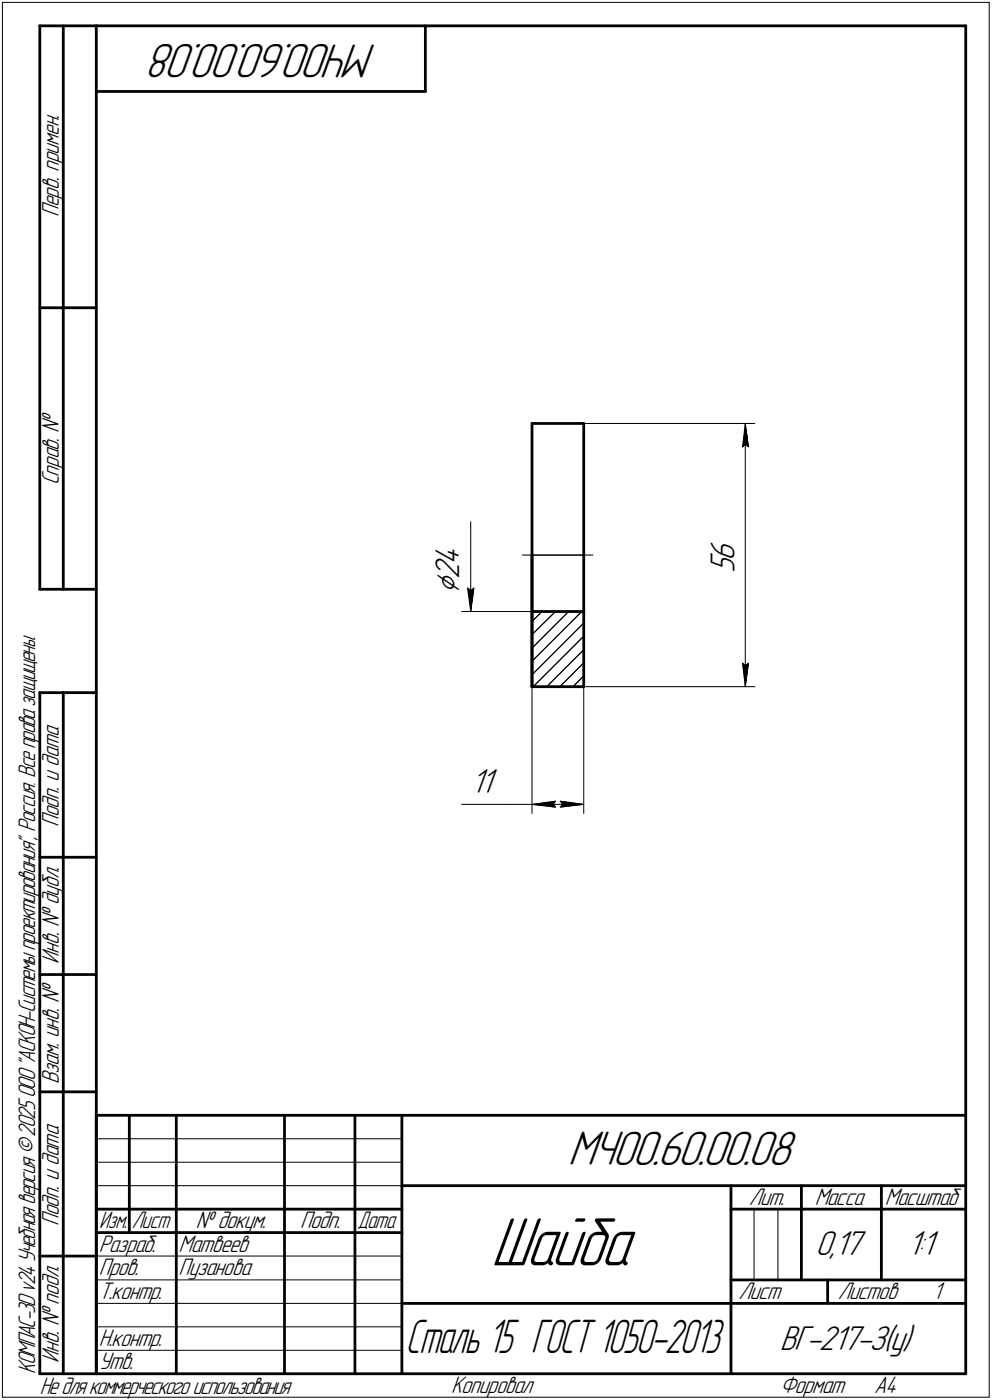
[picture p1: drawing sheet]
<svg xmlns="http://www.w3.org/2000/svg" width="211mm" height="298mm" viewBox="0 0 211 298" stroke-linecap="round" stroke-linejoin="round" font-family="sans-serif">
<g fill="none" stroke="#000" stroke-width=".21">
<path d="M.5 .5v297zM.5 .5h210zM210.5 .5v297zM124.2 90.2h36.4zM158 95.2l.6-.5zM158.6 90.2l.7 5zM158.6 94.7l.7 .5zM158.6 90.2l-.6 5zM158.6 90.2v56zM100.2 111.1v19.1zM111.2 118.2h15zM113.2 118.2v28z"/>
<path d="M113.2 118.2h11zM98.2 130.2h15zM99.5 125.2l.7 5zM99.5 125.2l.7 .5zM100.2 125.7l.6-.5zM100.8 125.2l-.6 5zM113.2 138l7.8-7.8zM113.2 135.1l5-4.9zM113.2 132.3l2.1-2.1zM124.2 138.3l-7.9 7.9zM113.2 143.7l11-11zM113.2 140.8l10.6-10.6z"/>
<path d="M113.2 146.2v27zM113.5 146.2l10.7-10.7zM119.1 146.2l5.1-5.1zM121.9 146.2l2.3-2.3zM124.2 146.2h36.4zM124.2 146.2v27zM158 141.2l.6 5zM158 141.2l.6 .5zM158.6 141.7l.7-.5zM159.3 141.2l-.7 5zM98.2 171.3h10zM108.2 171.3h5z"/>
<path d="M113.2 171.3l5-.7zM113.2 171.3l5 .6zM113.2 171.3h11zM117.7 171.3l.5 .6zM118.2 170.6l-.5 .7zM119.2 171.9l5-.6zM119.2 170.6l.5 .7zM119.2 170.6l5 .7zM119.7 171.3l-.5 .6zM20.5 247.5h65zM20.5 252.5h65zM20.5 242.5h65z"/>
<path d="M160.4 257.5v15zM165.5 257.5v15zM20.5 267.5h65zM20.5 272.5h65zM20.5 277.5h65zM.5 297.5h210zM20.5 282.5h65zM20.5 287.5h65z"/>
</g>
<g fill="none" stroke="#000" stroke-width=".59">
<path d="M8.5 5.5v120zM8.5 5.5h12zM13.5 5.5v120zM20.5 5.5v287zM20.5 5.5h185zM20.5 19.5h70zM90.5 5.5v14zM205.5 5.5v287zM8.5 65.5h12zM113.2 90.2h11zM113.2 90.2v56zM124.2 90.2v28z"/>
<path d="M113.2 118.2v12zM124.2 118.2v12zM8.5 125.5h12zM113.2 130.2v16zM113.2 130.2h11zM124.2 130.2v16zM8.5 147.5v145zM8.5 147.5h12zM13.5 147.5v145zM113.2 146.2h11zM8.5 182.5h12zM8.5 207.5h12z"/>
<path d="M8.5 232.5h12zM20.5 237.5h185zM20.5 237.5v55zM27.5 237.5v25zM37.5 237.5v55zM60.5 237.5v55zM75.5 237.5v55zM85.5 237.5v55zM20.5 257.5h65zM85.5 252.5h120zM155.5 252.5v40zM155.5 257.5h15z"/>
<path d="M170.5 252.5v20zM170.5 257.5h35zM187.5 252.5v20zM8.5 267.5h12zM20.5 262.5h65zM85.5 277.5h70zM155.5 277.5h50zM155.5 272.5h50zM176.1 272.5v5zM8.5 292.5h12zM20.5 292.5h185z"/>
</g>
<g fill="#fff" stroke="#fff" stroke-width=".21">
<path d="M151.5 114.3h6.1zM151.5 114.4h6.1zM151.5 114.5h6.1zM151.5 114.6h6.1zM151.5 114.6h6.1zM151.5 114.7h6.1zM151.5 114.8h6.1zM151.5 114.9h6.1zM151.5 115h6.1zM151.5 115.1h6.1zM151.5 115.1h6.1zM151.5 115.2h6.1zM151.5 115.3h6.1zM151.5 115.4h6.1zM151.5 115.5h6.1zM151.5 115.6h6.1zM151.5 115.7h6.1zM151.5 115.7h6.1zM151.5 115.8h6.1zM151.5 115.9h6.1zM151.5 116h6.1zM151.5 116.1h6.1zM151.5 116.2h6.1zM151.5 116.2h6.1zM151.5 116.3h6.1zM151.5 116.4h6.1zM151.5 116.5h6.1zM151.5 116.6h6.1zM151.5 116.7h6.1zM151.5 116.8h6.1zM151.5 116.8h6.1zM151.5 116.9h6.1zM151.5 117h6.1zM151.5 117.1h6.1zM151.5 117.2h6.1zM151.5 117.3h6.1zM151.5 117.3h6.1zM151.5 117.4h6.1zM151.5 117.5h6.1zM151.5 117.6h6.1zM151.5 117.7h6.1zM151.5 117.8h6.1zM151.5 117.9h6.1zM151.5 117.9h6.1zM151.5 118h6.1zM151.5 118.1h6.1zM151.5 118.2h6.1zM151.5 118.3h6.1zM151.5 118.4h6.1zM151.5 118.4h6.1zM151.5 118.5h6.1zM151.5 118.6h6.1zM151.5 118.7h6.1zM151.5 118.8h6.1zM151.5 118.9h6.1zM151.5 119h6.1zM151.5 119h6.1zM151.5 119.1h6.1zM151.5 119.2h6.1zM151.5 119.3h6.1zM151.5 119.4h6.1zM151.5 119.5h6.1zM151.5 119.5h6.1zM151.5 119.6h6.1zM151.5 119.7h6.1zM151.5 119.8h6.1zM151.5 119.9h6.1zM151.5 120h6.1zM151.5 120.1h6.1zM151.5 120.1h6.1zM151.5 120.2h6.1zM151.5 120.3h6.1zM151.5 120.4h6.1zM151.5 120.5h6.1zM151.5 120.6h6.1zM151.5 120.6h6.1zM151.5 120.7h6.1zM151.5 120.8h6.1zM151.5 120.9h6.1zM151.5 121h6.1zM151.5 121.1h6.1zM151.5 121.2h6.1zM151.5 121.2h6.1zM151.5 121.3h6.1zM151.5 121.4h6.1zM151.5 121.5h6.1zM151.5 121.6h6.1zM151.5 121.7h6.1zM151.5 121.8h6.1zM151.5 121.8h6.1zM151.5 121.9h6.1zM151.5 122h6.1z"/>
<path d="M158.5 90.4h.2zM158.5 90.5h.2zM158.5 90.6h.3zM158.4 90.7h.4zM158.4 90.8h.4zM158.3 90.8h.6zM158.3 90.9h.6zM158.3 91h.7zM158.2 91.1h.8zM158.2 91.2h.9zM158.2 91.3h.9zM158.2 91.4h.9zM158.2 91.4h1zM158.1 91.5h1.1zM158.1 91.6h1.2zM158.1 91.7h1.2zM158 91.8h1.3zM158 91.9h1.3zM157.9 91.9h1.4zM157.9 92h1.5zM157.9 92.1h1.5zM157.9 92.2h1.5zM157.9 92.3h1.5zM157.9 92.4h1.5zM157.9 92.5h1.5zM157.9 92.5h1.5zM157.8 92.6h1.7zM157.8 92.7h1.7zM157.8 92.8h1.7zM157.8 92.9h1.7zM157.8 93h1.7zM157.8 93h1.7zM157.8 93.1h1.7zM157.7 93.2h1.9zM157.7 93.3h1.9zM157.7 93.4h1.9zM157.7 93.5h1.9zM157.7 93.6h1.9zM157.7 93.6h1.9zM157.7 93.7h1.9zM157.6 93.8h2zM157.6 93.9h2.1zM157.6 94h2.1zM157.6 94.1h2.1zM157.6 94.1h2.1zM157.6 94.2h2.1zM157.6 94.3h2.1zM157.6 94.4h2.1zM157.6 94.5h2.2zM157.6 94.6h2.2zM157.6 94.7h2.2zM157.6 94.7h2.2zM157.6 94.8h2.2zM157.6 94.9h2.2zM157.6 95h2.2zM157.5 95.1h2.4zM157.5 95.2h2.4zM157.5 95.2h2.4zM157.5 95.3h2.4zM157.5 95.4h2.4zM157.5 95.5h2.4zM157.5 95.6h2.4z"/>
<path d="M157.4 140.7h2.5zM157.5 140.8h2.4zM157.5 140.9h2.4zM157.5 141h2.4zM157.5 141.1h2.4zM157.5 141.1h2.4zM157.5 141.2h2.4zM157.5 141.3h2.4zM157.6 141.4h2.2zM157.6 141.5h2.2zM157.6 141.6h2.2zM157.6 141.6h2.2zM157.6 141.7h2.2zM157.6 141.8h2.2zM157.6 141.9h2.2zM157.6 142h2.1zM157.6 142.1h2.1zM157.6 142.2h2.1zM157.6 142.2h2.1zM157.6 142.3h2.1zM157.6 142.4h2.1zM157.6 142.5h2.1zM157.6 142.6h2zM157.7 142.7h1.9zM157.7 142.7h1.9zM157.7 142.8h1.9zM157.7 142.9h1.9zM157.7 143h1.9zM157.7 143.1h1.9zM157.7 143.2h1.9zM157.8 143.3h1.7zM157.8 143.3h1.7zM157.8 143.4h1.7zM157.8 143.5h1.7zM157.8 143.6h1.7zM157.8 143.7h1.7zM157.8 143.8h1.7zM157.9 143.8h1.5zM157.9 143.9h1.5zM157.9 144h1.5zM157.9 144.1h1.5zM157.9 144.2h1.5zM157.9 144.3h1.5zM157.9 144.4h1.5zM157.9 144.4h1.4zM158 144.5h1.3zM158 144.6h1.3zM158.1 144.7h1.2zM158.1 144.8h1.2zM158.1 144.9h1.1zM158.2 144.9h1zM158.2 145h.9zM158.2 145.1h.9zM158.2 145.2h.9zM158.2 145.3h.8zM158.3 145.4h.7zM158.3 145.5h.6zM158.3 145.5h.6zM158.4 145.6h.4zM158.4 145.7h.4zM158.5 145.8h.3zM158.5 145.9h.2zM158.5 146h.2z"/>
<path d="M100.2 164.1h6.1zM100.2 164.2h6.1zM100.2 164.3h6.1zM100.2 164.3h6.1zM100.2 164.4h6.1zM100.2 164.5h6.1zM100.2 164.6h6.1zM100.2 164.7h6.1zM100.2 164.8h6.1zM100.2 164.8h6.1zM100.2 164.9h6.1zM100.2 165h6.1zM100.2 165.1h6.1zM100.2 165.2h6.1zM100.2 165.3h6.1zM100.2 165.4h6.1zM100.2 165.4h6.1zM100.2 165.5h6.1zM100.2 165.6h6.1zM100.2 165.7h6.1zM100.2 165.8h6.1zM100.2 165.9h6.1zM100.2 165.9h6.1zM100.2 166h6.1zM100.2 166.1h6.1zM100.2 166.2h6.1zM100.2 166.3h6.1zM100.2 166.4h6.1zM100.2 166.5h6.1zM100.2 166.5h6.1zM100.2 166.6h6.1zM100.2 166.7h6.1zM100.2 166.8h6.1zM100.2 166.9h6.1zM100.2 167h6.1zM100.2 167h6.1zM100.2 167.1h6.1zM100.2 167.2h6.1zM100.2 167.3h6.1zM100.2 167.4h6.1zM100.2 167.5h6.1zM100.2 167.6h6.1zM100.2 167.6h6.1zM100.2 167.7h6.1zM100.2 167.8h6.1zM100.2 167.9h6.1zM100.2 168h6.1zM100.2 168.1h6.1zM100.2 168.1h6.1zM100.2 168.2h6.1zM100.2 168.3h6.1zM100.2 168.4h6.1zM100.2 168.5h6.1zM100.2 168.6h6.1zM100.2 168.7h6.1zM100.2 168.7h6.1zM100.2 168.8h6.1zM100.2 168.9h6.1zM100.2 169h6.1zM100.2 169.1h6.1zM100.2 169.2h6.1zM100.2 169.2h6.1zM100.2 169.3h6.1zM100.2 169.4h6.1zM100.2 169.5h6.1zM100.2 169.6h6.1zM100.2 169.7h6.1zM100.2 169.8h6.1zM100.2 169.8h6.1zM100.2 169.9h6.1zM100.2 170h6.1zM100.2 170.1h6.1zM100.2 170.2h6.1z"/>
<path d="M118.1 170.1h.6zM117.5 170.2h1.2zM116.8 170.3h1.9zM116.2 170.3h2.5zM115.7 170.4h3zM115 170.5h3.7zM114.8 170.6h3.9zM114.6 170.7h4.1zM114.4 170.8h4.3zM114.2 170.9h4.5zM114 170.9h4.7zM113.8 171h4.9zM113.6 171.1h5.1zM113.5 171.2h5.2zM113.2 171.3h5.5zM113.5 171.4h5.2zM113.7 171.4h5zM113.9 171.5h4.8zM114.1 171.6h4.6zM114.4 171.7h4.3zM114.6 171.8h4.1zM114.8 171.9h3.9zM115 172h3.7zM115.7 172h3zM116.2 172.1h2.5zM116.8 172.2h1.9zM117.5 172.3h1.2zM118.1 172.4h.6z"/>
<path d="M118.7 170.1h.7zM118.7 170.2h1.3zM118.7 170.3h1.9zM118.7 170.3h2.5zM118.7 170.4h3.1zM118.7 170.5h3.7zM118.7 170.6h4zM118.7 170.7h4.2zM118.7 170.8h4.3zM118.7 170.9h4.6zM118.7 170.9h4.7zM118.7 171h4.9zM118.7 171.1h5.2zM118.7 171.2h5.3zM118.7 171.3h5.5zM118.7 171.4h5.3zM118.7 171.4h5.1zM118.7 171.5h4.9zM118.7 171.6h4.7zM118.7 171.7h4.4zM118.7 171.8h4.2zM118.7 171.9h4zM118.7 172h3.7zM118.7 172h3.1zM118.7 172.1h2.5zM118.7 172.2h1.9zM118.7 172.3h1.3zM118.7 172.4h.7z"/>
<path d="M92.2 114.8h6.9zM92.2 114.9h6.9zM92.2 115h6.9zM92.2 115.1h6.9zM92.2 115.1h6.9zM92.2 115.2h6.9zM92.2 115.3h6.9zM92.2 115.4h6.9zM92.2 115.5h6.9zM92.2 115.6h6.9zM92.2 115.7h6.9zM92.2 115.7h6.9zM92.2 115.8h6.9zM92.2 115.9h6.9zM92.2 116h6.9zM92.2 116.1h6.9zM92.2 116.2h6.9zM92.2 116.2h6.9zM92.2 116.3h6.9zM92.2 116.4h6.9zM92.2 116.5h6.9zM92.2 116.6h6.9zM92.2 116.7h6.9zM92.2 116.8h6.9zM92.2 116.8h6.9zM92.2 116.9h6.9zM92.2 117h6.9zM92.2 117.1h6.9zM92.2 117.2h6.9zM92.2 117.3h6.9zM92.2 117.3h6.9zM92.2 117.4h6.9zM92.2 117.5h6.9zM92.2 117.6h6.9zM92.2 117.7h6.9zM92.2 117.8h6.9zM92.2 117.9h6.9zM92.2 117.9h6.9zM92.2 118h6.9zM92.2 118.1h6.9zM92.2 118.2h6.9zM92.2 118.3h6.9zM92.2 118.4h6.9zM92.2 118.4h6.9zM92.2 118.5h6.9zM92.2 118.6h6.9zM92.2 118.7h6.9zM92.2 118.8h6.9zM92.2 118.9h6.9zM92.2 119h6.9zM92.2 119h6.9zM92.2 119.1h6.9zM92.2 119.2h6.9zM92.2 119.3h6.9zM92.2 119.4h6.9zM92.2 119.5h6.9zM92.2 119.5h6.9zM92.2 119.6h6.9zM92.2 119.7h6.9zM92.2 119.8h6.9zM92.2 119.9h6.9zM92.2 120h6.9zM92.2 120.1h6.9zM92.2 120.1h6.9zM92.2 120.2h6.9zM92.2 120.3h6.9zM92.2 120.4h6.9zM92.2 120.5h6.9zM92.2 120.6h6.9zM92.2 120.6h6.9zM92.2 120.7h6.9zM92.2 120.8h6.9zM92.2 120.9h6.9zM92.2 121h6.9zM92.2 121.1h6.9zM92.2 121.2h6.9zM92.2 121.2h6.9zM92.2 121.3h6.9zM92.2 121.4h6.9zM92.2 121.5h6.9zM92.2 121.6h6.9zM92.2 121.7h6.9zM92.2 121.8h6.9zM92.2 121.8h6.9zM92.2 121.9h6.9zM92.2 122h6.9zM92.2 122.1h6.9zM92.2 122.2h6.9zM92.2 122.3h6.9zM92.2 122.3h6.9zM92.2 122.4h6.9zM92.2 122.5h6.9zM92.2 122.6h6.9zM92.2 122.7h6.9zM92.2 122.8h6.9zM92.2 122.9h6.9zM92.2 122.9h6.9zM92.2 123h6.9zM92.2 123.1h6.9zM92.2 123.2h6.9zM92.2 123.3h6.9zM92.2 123.4h6.9zM92.2 123.4h6.9zM92.2 123.5h6.9zM92.2 123.6h6.9zM92.2 123.7h6.9zM92.2 123.8h6.9zM92.2 123.9h6.9zM92.2 124h6.9zM92.2 124h6.9zM92.2 124.1h6.9zM92.2 124.2h6.9zM92.2 124.3h6.9zM92.2 124.4h6.9zM92.2 124.5h6.9zM92.2 124.5h6.9zM92.2 124.6h6.9zM92.2 124.7h6.9zM92.2 124.8h6.9zM92.2 124.9h6.9zM92.2 125h6.9zM92.2 125.1h6.9zM92.2 125.1h6.9zM92.2 125.2h6.9zM92.2 125.3h6.9zM92.2 125.4h6.9zM92.2 125.5h6.9zM92.2 125.6h6.9zM92.2 125.6h6.9zM92.2 125.7h6.9zM92.2 125.8h6.9zM92.2 125.9h6.9zM92.2 126h6.9zM92.2 126.1h6.9zM92.2 126.2h6.9zM92.2 126.2h6.9zM92.2 126.3h6.9zM92.2 126.4h6.9z"/>
<path d="M99 124.7h2.4zM99.1 124.8h2.3zM99.1 124.9h2.3zM99.1 125h2.3zM99.1 125.1h2.3zM99.1 125.1h2.3zM99.1 125.2h2.3zM99.1 125.3h2.3zM99.1 125.4h2.2zM99.1 125.5h2.2zM99.1 125.6h2.2zM99.1 125.6h2.2zM99.1 125.7h2.2zM99.1 125.8h2.2zM99.1 125.9h2.2zM99.1 126h2.2zM99.1 126.1h2.2zM99.1 126.2h2.2zM99.2 126.2h2.1zM99.2 126.3h2.1zM99.2 126.4h2.1zM99.2 126.5h2.1zM99.2 126.6h2zM99.2 126.7h2zM99.2 126.7h2zM99.2 126.8h2zM99.2 126.9h2zM99.3 127h1.9zM99.3 127.1h1.9zM99.3 127.2h1.9zM99.3 127.3h1.8zM99.3 127.3h1.8zM99.3 127.4h1.8zM99.3 127.5h1.8zM99.3 127.6h1.8zM99.3 127.7h1.8zM99.4 127.8h1.7zM99.4 127.8h1.6zM99.4 127.9h1.6zM99.4 128h1.6zM99.4 128.1h1.6zM99.4 128.2h1.6zM99.4 128.3h1.6zM99.4 128.4h1.6zM99.4 128.4h1.5zM99.5 128.5h1.4zM99.5 128.6h1.4zM99.6 128.7h1.2zM99.6 128.8h1.2zM99.7 128.9h1.1zM99.7 128.9h1.1zM99.7 129h1zM99.7 129.1h1zM99.7 129.2h1zM99.8 129.3h.8zM99.8 129.4h.8zM99.9 129.5h.6zM99.9 129.5h.6zM99.9 129.6h.5zM100 129.7h.4zM100 129.8h.4zM100.1 129.9h.2zM100.1 130h.2z"/>
</g>
<g fill="#000" stroke="#000" stroke-width=".21">
<path d="M158.4 91.6h.2zM158.4 91.7h.2zM158.4 91.8h.2zM158.4 91.9h.2zM158.4 91.9h.2zM158.4 92h.2zM158.4 92.1h.2zM158.4 92.2h.2zM158.4 92.3h.2zM158.3 92.4h.3zM158.3 92.5h.3zM158.3 92.5h.3zM158.3 92.6h.3zM158.3 92.7h.3zM158.3 92.8h.3zM158.3 92.9h.3zM158.3 93h.3zM158.2 93h.4zM158.2 93.1h.4zM158.2 93.2h.4zM158.2 93.3h.4zM158.2 93.4h.4zM158.2 93.5h.4zM158.2 93.6h.4zM158.2 93.6h.4zM158.2 93.7h.4zM158.2 93.8h.4zM158.2 93.9h.4zM158.2 94h.4zM158.2 94.1h.4zM158.2 94.1h.4zM158.2 94.2h.4zM158.2 94.3h.4zM158.2 94.4h.4zM158.1 94.5h.5zM158.1 94.6h.5zM158.1 94.7h.5zM158.1 94.7h.4zM158.1 94.8h.3zM158.1 94.9h.2zM158.1 95h.1z"/>
<path d="M158.6 90.8h.1zM158.6 90.9h.1zM158.6 91h.1zM158.6 91.1h.1zM158.6 91.2h.1zM158.6 91.3h.1zM158.6 91.4h.1zM158.6 91.4h.2zM158.6 91.5h.2zM158.6 91.6h.2zM158.6 91.7h.2zM158.6 91.8h.2zM158.6 91.9h.2zM158.6 91.9h.2zM158.6 92h.2zM158.6 92.1h.3zM158.6 92.2h.3zM158.6 92.3h.3zM158.6 92.4h.3zM158.6 92.5h.3zM158.6 92.5h.3zM158.6 92.6h.3zM158.6 92.7h.4zM158.6 92.8h.4zM158.6 92.9h.4zM158.6 93h.4zM158.6 93h.4zM158.6 93.1h.4zM158.6 93.2h.4zM158.6 93.3h.5zM158.6 93.4h.5zM158.6 93.5h.5zM158.6 93.6h.5zM158.6 93.6h.5zM158.6 93.7h.5zM158.6 93.8h.5zM158.6 93.9h.5zM158.6 94h.6zM158.6 94.1h.6zM158.6 94.1h.6zM158.6 94.2h.6zM158.6 94.3h.6zM158.6 94.4h.6zM158.6 94.5h.6zM158.6 94.6h.7zM158.6 94.7h.7zM158.7 94.7h.6zM158.8 94.8h.5zM158.9 94.9h.4zM159.1 95h.2z"/>
<path d="M99.6 125.4h.1zM99.6 125.5h.2zM99.6 125.6h.4zM99.6 125.6h.5zM99.6 125.7h.6zM99.6 125.8h.6zM99.7 125.9h.5zM99.7 126h.5zM99.7 126.1h.5zM99.7 126.2h.5zM99.7 126.2h.5zM99.7 126.3h.5zM99.7 126.4h.5zM99.7 126.5h.5zM99.7 126.6h.5zM99.7 126.7h.5zM99.7 126.7h.5zM99.7 126.8h.5zM99.7 126.9h.5zM99.7 127h.5zM99.7 127.1h.5zM99.8 127.2h.4zM99.8 127.3h.4zM99.8 127.3h.4zM99.8 127.4h.4zM99.8 127.5h.4zM99.8 127.6h.4zM99.8 127.7h.4zM99.9 127.8h.3zM99.9 127.8h.3zM99.9 127.9h.3zM99.9 128h.3zM99.9 128.1h.3zM99.9 128.2h.3zM99.9 128.3h.3zM100 128.4h.2zM100 128.4h.2zM100 128.5h.2zM100 128.6h.2zM100 128.7h.2zM100 128.8h.2zM100 128.9h.2zM100 128.9h.2z"/>
<path d="M100.7 125.4h.1zM100.5 125.5h.3zM100.4 125.6h.4zM100.3 125.6h.5zM100.2 125.7h.6zM100.2 125.8h.6zM100.2 125.9h.6zM100.2 126h.6zM100.2 126.1h.6zM100.2 126.2h.6zM100.2 126.2h.6zM100.2 126.3h.6zM100.2 126.4h.6zM100.2 126.5h.5zM100.2 126.6h.5zM100.2 126.7h.5zM100.2 126.7h.5zM100.2 126.8h.5zM100.2 126.9h.5zM100.2 127h.5zM100.2 127.1h.5zM100.2 127.2h.4zM100.2 127.3h.4zM100.2 127.3h.4zM100.2 127.4h.4zM100.2 127.5h.4zM100.2 127.6h.4zM100.2 127.7h.4zM100.2 127.8h.3zM100.2 127.8h.3zM100.2 127.9h.3zM100.2 128h.3zM100.2 128.1h.3zM100.2 128.2h.3zM100.2 128.3h.3zM100.2 128.4h.2zM100.2 128.4h.2zM100.2 128.5h.2zM100.2 128.6h.2zM100.2 128.7h.2zM100.2 128.8h.2zM100.2 128.9h.2zM100.2 128.9h.2zM100.2 129h.1zM100.2 129.1h.1zM100.2 129.2h.1zM100.2 129.3h.1zM100.2 129.4h.1zM100.2 129.5h.1zM100.2 129.5h.1z"/>
<path d="M158.1 141.4h.1zM158.1 141.5h.2zM158.1 141.6h.3zM158.1 141.6h.4zM158.1 141.7h.5zM158.1 141.8h.5zM158.1 141.9h.5zM158.2 142h.4zM158.2 142.1h.4zM158.2 142.2h.4zM158.2 142.2h.4zM158.2 142.3h.4zM158.2 142.4h.4zM158.2 142.5h.4zM158.2 142.6h.4zM158.2 142.7h.4zM158.2 142.7h.4zM158.2 142.8h.4zM158.2 142.9h.4zM158.2 143h.4zM158.2 143.1h.4zM158.2 143.2h.4zM158.2 143.3h.4zM158.2 143.3h.4zM158.3 143.4h.3zM158.3 143.5h.3zM158.3 143.6h.3zM158.3 143.7h.3zM158.3 143.8h.3zM158.3 143.8h.3zM158.3 143.9h.3zM158.3 144h.3zM158.4 144.1h.2zM158.4 144.2h.2zM158.4 144.3h.2zM158.4 144.4h.2zM158.4 144.4h.2zM158.4 144.5h.2zM158.4 144.6h.2zM158.4 144.7h.2zM158.4 144.8h.2z"/>
<path d="M159.1 141.4h.2zM158.9 141.5h.4zM158.8 141.6h.5zM158.7 141.6h.6zM158.6 141.7h.7zM158.6 141.8h.7zM158.6 141.9h.6zM158.6 142h.6zM158.6 142.1h.6zM158.6 142.2h.6zM158.6 142.2h.6zM158.6 142.3h.6zM158.6 142.4h.6zM158.6 142.5h.5zM158.6 142.6h.5zM158.6 142.7h.5zM158.6 142.7h.5zM158.6 142.8h.5zM158.6 142.9h.5zM158.6 143h.5zM158.6 143.1h.5zM158.6 143.2h.4zM158.6 143.3h.4zM158.6 143.3h.4zM158.6 143.4h.4zM158.6 143.5h.4zM158.6 143.6h.4zM158.6 143.7h.4zM158.6 143.8h.3zM158.6 143.8h.3zM158.6 143.9h.3zM158.6 144h.3zM158.6 144.1h.3zM158.6 144.2h.3zM158.6 144.3h.3zM158.6 144.4h.2zM158.6 144.4h.2zM158.6 144.5h.2zM158.6 144.6h.2zM158.6 144.7h.2zM158.6 144.8h.2zM158.6 144.9h.2zM158.6 144.9h.2zM158.6 145h.1zM158.6 145.1h.1zM158.6 145.2h.1zM158.6 145.3h.1zM158.6 145.4h.1zM158.6 145.5h.1zM158.6 145.5h.1z"/>
<path d="M113.2 171.3h4.5zM114 171.4h3.8zM114.6 171.4h3.3zM115.4 171.5h2.5zM116.1 171.6h1.9zM116.8 171.7h1.3zM117.5 171.8h.7z"/>
<path d="M117.6 170.7h.6zM117 170.8h1.1zM116.3 170.9h1.7zM115.7 170.9h2.2zM115.1 171h2.8zM114.5 171.1h3.4zM113.9 171.2h3.9z"/>
<path d="M119.3 170.7h.6zM119.4 170.8h1.1zM119.5 170.9h1.7zM119.5 170.9h2.3zM119.5 171h2.8zM119.6 171.1h3.4zM119.7 171.2h3.9z"/>
<path d="M119.7 171.3h4.5zM119.7 171.4h3.8zM119.6 171.4h3.3zM119.5 171.5h2.6zM119.5 171.6h1.9zM119.4 171.7h1.2zM119.3 171.8h.7z"/>
</g>
<text font-size="15.6" x="104.4" y="269.4">Шайба</text>
<g font-size="10.9">
<text x="80.2" y="9.4" transform="rotate(-180 80.2 9.4)">МЧ00.60.00.08</text>
<text x="120.8" y="248.1">МЧ00.60.00.08</text>
</g>
<text font-size="10.7" x="86.3" y="288.1">Сталь 15 ГОСТ 1050-2013</text>
<g font-size="7.8">
<text x="156.3" y="119.4" transform="rotate(-90 156.3 119.4)">6</text>
<text x="97.7" y="123.4" transform="rotate(-90 97.7 123.4)">2</text>
<text x="97.7" y="120.3" transform="rotate(-90 97.7 120.3)">4</text>
<text x="156.3" y="122.1" transform="rotate(-90 156.3 122.1)">5</text>
<text x="97.7" y="126.5" transform="rotate(-90 97.7 126.5)">⌀</text>
<text x="100.2" y="168.9">11</text>
<text x="173.5" y="267.2">0,17</text>
<text x="193.1" y="267.2">1:1</text>
<text x="165.9" y="287.4">ВГ-217-З(у)</text>
</g>
<g font-size="5.4">
<text x="12.6" y="46.3" transform="rotate(-90 12.6 46.3)">Перв. примен.</text>
<text x="12.6" y="103.4" transform="rotate(-90 12.6 103.4)">Справ. №</text>
<text x="12.6" y="176.1" transform="rotate(-90 12.6 176.1)">Подп. и дата</text>
<text x="12.6" y="205.2" transform="rotate(-90 12.6 205.2)">Инв. № дубл.</text>
<text x="12.6" y="230.9" transform="rotate(-90 12.6 230.9)">Взам. инв. №</text>
<text x="159.3" y="256.6">Лит.</text>
<text x="173.4" y="256.6">Масса</text>
<text x="188.3" y="256.6">Масштаб</text>
<text x="12.6" y="261.1" transform="rotate(-90 12.6 261.1)">Подп. и дата</text>
<text x="41.6" y="261.6">№ докум.</text>
<text x="63.9" y="261.6">Подп.</text>
<text x="21" y="266.6">Разраб.</text>
<text x="38" y="266.6">Матвеев</text>
<text x="21" y="271.6">Пров.</text>
<text x="38" y="271.6">Пузанова</text>
<text x="21" y="276.6">Т.контр.</text>
<text x="157.1" y="276.6">Лист</text>
<text x="178.3" y="276.6">Листов</text>
<text x="198.5" y="276.6">1</text>
<text x="21" y="286.6">Н.контр.</text>
<text x="7.5" y="292.5" transform="rotate(-90 7.5 292.5)">КОМПАС-3Dv24Учебнаяверсия©2025ООО&quot;АСКОН-Системыпроектирования&quot;, Россия. Всеправазащищены.</text>
<text x="12.6" y="290.2" transform="rotate(-90 12.6 290.2)">Инв. № подл.</text>
<text x="21" y="291.6">Утв.</text>
<text x="8.5" y="296.7">Недлякоммерческогоиспользования</text>
<text x="96" y="296.6">Копировал</text>
<text x="166" y="296.6">Формат</text>
<text x="186" y="296.6">A4</text>
</g>
<g font-size="5.3">
<text x="21.1" y="261.6">Изм.</text>
<text x="28.1" y="261.6">Лист</text>
<text x="76.1" y="261.6">Дата</text>
</g>
</svg>
